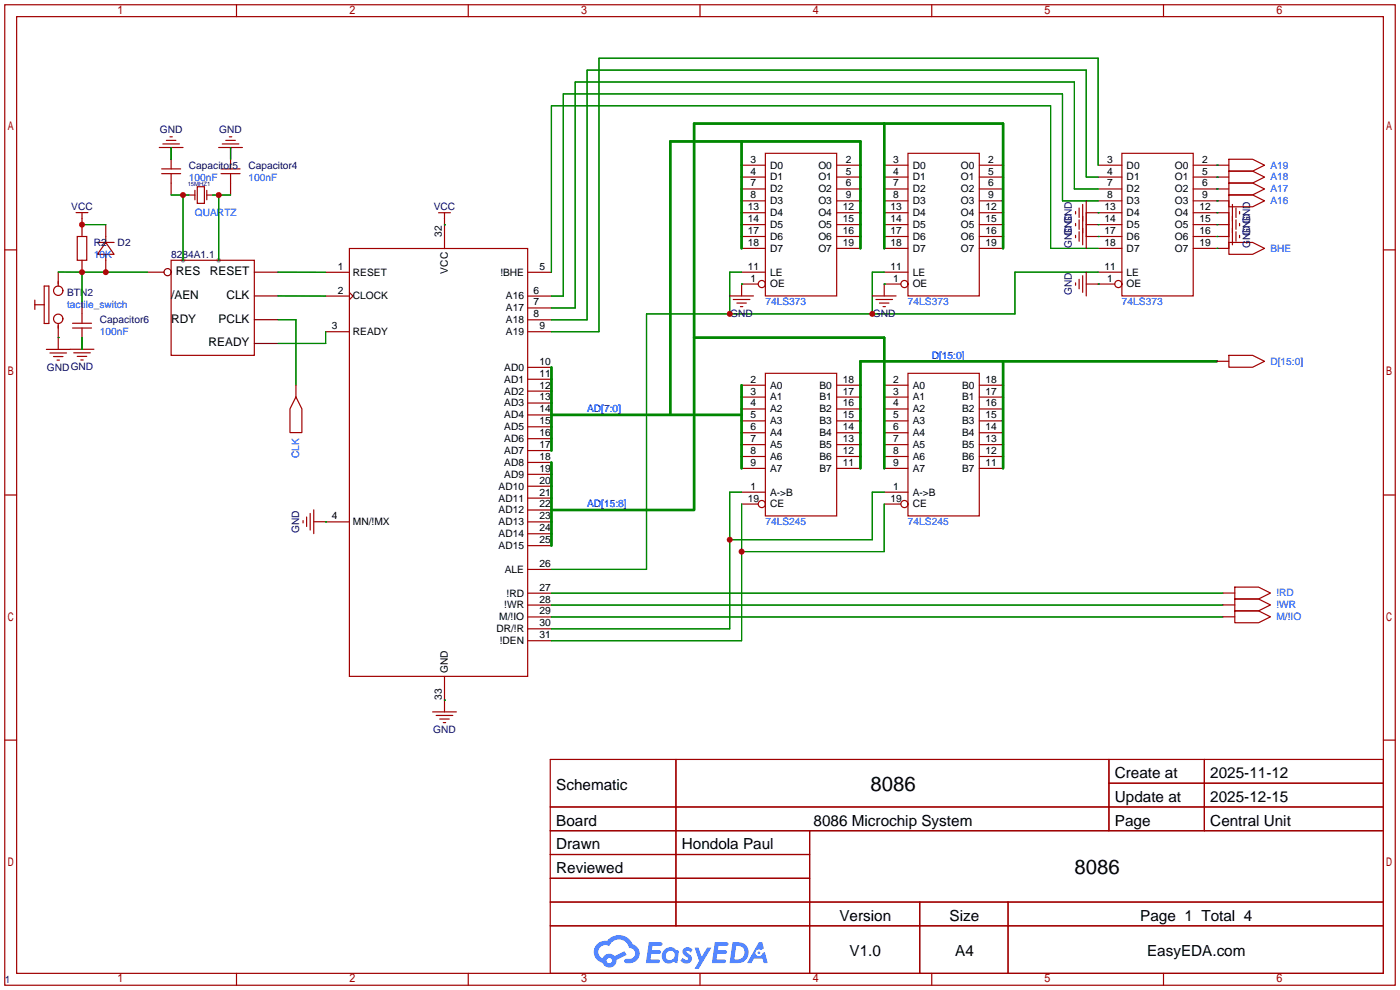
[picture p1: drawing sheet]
<svg xmlns="http://www.w3.org/2000/svg" width="299mm" height="212mm" viewBox="0 0 299 212" stroke-linecap="round" stroke-linejoin="round" font-family="sans-serif">
<g fill="#999">
<circle cx="46.7" cy="55.6" r=".51"/>
<circle cx="39.1" cy="55.6" r=".51"/>
</g>
<g fill="none" stroke="#a10000" stroke-width=".25">
<path d="M1 1h297.2v209.6h-297.2zM3.6 3.6h292.1v204.4h-292.1zM50.5 1v2.6M100.1 1v2.6M149.6 1v2.6M199.1 1v2.6M248.7 1v2.6M1 53.4h2.6M295.7 53.4h2.5M1 105.8h2.6M295.7 105.8h2.5M1 158.2h2.6"/>
<path d="M295.7 158.2h2.5M117.6 162.3h178.1v45.7h-178.1zM117.6 172.5h178.1M117.6 177.5h178.1M144.5 162.3v35.6M173 177.5v30.5M237 162.3v15.2M237 167.4h58.7M257.4 162.3v15.2M117.6 182.6h55.4M117.6 192.8h178.1M117.6 187.7h55.4"/>
<path d="M117.6 197.9h178.1M196.6 192.8v15.2M215.4 192.8v15.2M50.5 208v2.6M100.1 208v2.6M149.6 208v2.6M199.1 208v2.6M248.7 208v2.6"/>
</g>
<g fill="#5487ff">
<path d="M146.2 202.7a1.3 1.3 0 0 1 1.8 .3l-.4 .6a.54 .54 0 0 0-.9-.2l.1 .2a1.28 1.28 0 0 1 .8 2 1.53 1.53 0 0 1-2.2-.3l.5-.6 .8 .5a.31 .31 0 0 0 .4-.3 .31 .31 0 0 0-.3-.4 1.12 1.12 0 0 1-.6-1.8z"/>
<path d="M148.5 202.5h.8l.7 2 1.1-2h1l-2.8 4.6h-.9l1-1.7z"/>
<path d="M138.7 201.4h1.6a1.31 1.31 0 0 1 1.3 .2 .4 .4 0 0 1-.4 .5l-1.8 .1-.1 .9h1.7a.4 .4 0 0 1 .3 .4 .4 .4 0 0 1-.4 .4h-1.7l-.2 1.2h1.4a.46 .46 0 0 1 .5 0 .46 .46 0 0 1 .1 .5l-.3 .2h-2.7z"/>
<path d="M152.8 201.4h1.6a1.32 1.32 0 0 1 1.3 .2 .39 .39 0 0 1-.4 .5l-1.7 .1-.2 .9h1.7a.4 .4 0 0 1 .3 .4 .4 .4 0 0 1-.4 .4h-1.7l-.2 1.2h1.4a.46 .46 0 0 1 .5 0 .46 .46 0 0 1 .1 .5l-.3 .2h-2.7z"/>
<path d="M162.2 201.4h.7l.4 1.3-.7 .4a.75 .75 0 0 0-1.1 .3 .75 .75 0 0 0 .5 1 .75 .75 0 0 0 .9-.7l.6-.2 .6 2.3h-.9l-.2-.9h-1.9l-.5 .9h-.9z"/>
<path d="M156.6 201.4l-.7 4.4h1.5a2.27 2.27 0 0 0 2.6-2.2 2.27 2.27 0 0 0-2.7-2.2zM157.3 202.1a1.5 1.5 0 0 1 1.8 1.6 1.5 1.5 0 0 1-1.9 1.4h-.3z"/>
<path d="M142 203a1.6 1.6 0 0 0-.3 2.3 1.6 1.6 0 0 0 2.3 .2l.8 .3 .3-2.4-.2-.3-.4-.1a1.58 1.58 0 0 0-2.5 0zM142.6 203.5a.98 .98 0 0 1 1.6 .4 .98 .98 0 0 1-1.1 1.3 .94 .94 0 0 1-.8-.7 .94 .94 0 0 1 .3-1z"/>
<path d="M127.6 201.8a2.37 2.37 0 0 0 1.2 4 1.54 1.54 0 0 0 1.7 1 1.54 1.54 0 0 0 1.3-1.6l2.1-1.1-.4-.8-2.1 1a1.57 1.57 0 0 0-2.6 .5 1.5 1.5 0 0 1-.7-2.1 1.5 1.5 0 0 1 2.1-.5 2.23 2.23 0 0 1 2.3-1.4 2.23 2.23 0 0 1 2 1.8 1.16 1.16 0 0 1 1.3 1.1 1.16 1.16 0 0 1-1.1 1.2h-.7a.47 .47 0 0 0-.6 .4 .47 .47 0 0 0 .4 .5 2.17 2.17 0 0 0 2.6-.9 2.17 2.17 0 0 0-.4-2.7l-.8-.4a3.2 3.2 0 0 0-5.4-.7l-1.2 .1zM129.7 205.3a.58 .58 0 0 1 1.1 0 .58 .58 0 0 1-1.1 0z"/>
<circle cx="162.2" cy="203.6" r=".28"/>
</g>
<g fill="none" stroke="#a10000" stroke-width=".25">
<path d="M34 31.5h5.1M34.5 36.1h4.1M34.5 37.1h4.1M34.8 30.8h3.6M35.6 30h2M36.3 29.2h.5M36.6 31.5v4.6M36.6 37.1v4.6M42.2 39.9h1.5v3.6h-1.5zM46.7 31.5h5.1M47.2 36.1h4.1M47.2 37.1h4.1"/>
<path d="M47.5 30.8h3.6M48.3 30h2M49 29.2h.5M49.3 31.5v4.6M49.3 37.1v4.6M158.5 35.3h5.1M158.5 37.8h5.1M163.6 32.8h15.2v30.4h-15.2zM178.8 35.3h5.1M178.8 37.8h5.1M189 35.3h5.1M189 37.8h5.1"/>
<path d="M194.1 32.8h15.2v30.4h-15.2zM209.3 35.3h5.1M209.3 37.8h5.1M234.7 35.3h5.1M234.7 37.8h5.1M239.8 32.8h15.2v30.4h-15.2zM255 35.3h7.6M255 37.8h7.6M262.6 34h5.1l2.6 1.3-2.6 1.3h-5.1zM262.6 36.6h5.1l2.6 1.2-2.6 1.3h-5.1zM262.6 39.1h5.1l2.6 1.3-2.6 1.3h-5.1zM12.4 58.1v3"/>
<path d="M16.3 45.4h2.5M16.5 50.5h2v5.1h-2zM17.5 45.4v5.1M17.5 55.6v2.6M20.8 51.8h3.6M22.6 51.8l1.8 2.6h-3.6zM22.6 48v3.8M22.6 54.4v3.8M36.6 55.6h17.8v20.3h-17.8zM40.4 41.7h1.3M41.7 40.7v2M44.2 41.7h1.3"/>
<path d="M44.2 40.7v2M69.6 58.2h5.1M74.7 53.1h38.1v91.5h-38.1zM93.7 45.5h2.6M95 45.5v7.6M112.8 58.2h5.1M158.5 58.2h5.1M158.5 45.5h5.1M158.5 48h5.1M158.5 50.5h5.1M158.5 53.1h5.1M158.5 40.4h5.1"/>
<path d="M158.5 42.9h5.1M178.8 45.5h5.1M178.8 48h5.1M178.8 50.5h5.1M178.8 53.1h5.1M178.8 40.4h5.1M178.8 42.9h5.1M189 58.2h5.1M189 45.5h5.1M189 48h5.1M189 50.5h5.1M189 53.1h5.1"/>
<path d="M189 40.4h5.1M189 42.9h5.1M209.3 45.5h5.1M209.3 48h5.1M209.3 50.5h5.1M209.3 53.1h5.1M209.3 40.4h5.1M209.3 42.9h5.1M229.9 45.2v.5M229.9 47.8v.5M229.9 50.3v.5M230.6 44.4v2.1"/>
<path d="M230.6 47v2M230.6 49.5v2.1M230.6 59.7v2M231.4 43.7v8.6M231.4 58.9v3.6M232.2 45.5h7.6M232.2 48h7.6M232.2 50.5h7.6M232.2 42.9v10.2M232.2 58.2v5M234.7 58.2h5.1M234.7 53.1h5.1"/>
<path d="M234.7 40.4h5.1M234.7 42.9h5.1M255 45.5h7.6M255 48h7.6M255 50.5h7.6M255 42.9h7.6v10.2h-7.6M255 40.4h7.6M262.6 41.7h5.1l2.6 1.2-2.6 1.3h-5.1zM262.6 51.8h5.1l2.6 1.3-2.6 1.3h-5.1zM263.4 43.7v8.6M264.2 44.4v2.1M264.2 47v2"/>
<path d="M264.2 49.5v2.1M264.9 45.2v.5M264.9 47.8v.5M264.9 50.3v.5M7.4 65.1h2M7.4 64.1v2M9.4 61.1h1v8h-1zM9.9 74.7h5.1M10.7 75.4h3.5M11.4 76.2h2.1M12.2 77h.5M12.4 69.1v5.6"/>
<path d="M15 74.6h5.1M15.5 69.1h4.1M15.5 70.1h4.1M15.7 75.4h3.6M16.5 76.2h2M17.3 76.9h.5M17.5 64.5v4.6M17.5 70.1v4.6M69.6 63.3h5.1M69.6 70.9h5.1M74.7 62.5l.7 .8-.7 .7M112.8 63.3h5.1"/>
<path d="M112.8 70.9h5.1M112.8 65.8h5.1M112.8 68.4h5.1M112.8 78.5h5.1M156 63.2h5M156.7 64h3.6M157.5 64.8h2M158.2 65.5h.5M162.1 60.7h-3.6v2.5M163.6 79.8h15.2v30.5h-15.2zM186.4 63.2h5.1M187.2 64h3.6"/>
<path d="M188 64.8h2M188.7 65.5h.5M192.5 60.7h-3.5v2.5M194.1 79.8h15.2v30.5h-15.2zM229.9 60.5v.5M232.2 60.7h6.1M260.1 77.2h2.5M262.6 75.9h5.1l2.6 1.3-2.6 1.3h-5.1zM63.2 84.8l1.3 2.6v5.1h-2.5v-5.1zM63.2 82.3v2.5M112.8 81.1h5.1M112.8 83.6h5.1"/>
<path d="M112.8 86.1h5.1M112.8 88.7h5.1M112.8 91.2h5.1M112.8 93.8h5.1M112.8 96.3h5.1M112.8 98.8h5.1M158.5 97.6h5.1M158.5 95h5.1M158.5 92.5h5.1M158.5 89.9h5.1M158.5 87.4h5.1M158.5 84.9h5.1"/>
<path d="M158.5 82.3h5.1M178.8 97.6h5.1M178.8 95h5.1M178.8 92.5h5.1M178.8 89.9h5.1M178.8 87.4h5.1M178.8 84.9h5.1M178.8 82.3h5.1M189 97.6h5.1M189 95h5.1M189 92.5h5.1M189 89.9h5.1"/>
<path d="M189 87.4h5.1M189 84.9h5.1M189 82.3h5.1M209.3 97.6h5.1M209.3 95h5.1M209.3 92.5h5.1M209.3 89.9h5.1M209.3 87.4h5.1M209.3 84.9h5.1M209.3 82.3h5.1M64.8 111.3v.5M65.5 110.5v2"/>
<path d="M66.3 109.7v3.6M67.1 111.5h7.6M67.1 109v5M112.8 111.5h5.1M112.8 101.4h5.1M112.8 103.9h5.1M112.8 106.5h5.1M112.8 109h5.1M112.8 114.1h5.1M112.8 116.6h5.1M158.5 105.2h5.1M158.5 100.1h5.1"/>
<path d="M158.5 107.7h3.6M178.8 100.1h5.1M189 105.2h5.1M189 100.1h5.1M189 107.7h3.5M209.3 100.1h5.1M112.8 121.7h5.1M112.8 126.8h5.1M112.8 129.3h5.1M112.8 131.9h5.1M112.8 134.4h5.1M112.8 136.9h5.1"/>
<path d="M261.4 129.3h2.5M261.4 126.7h2.5M261.4 131.8h2.5M263.9 125.5h5.1l2.5 1.2-2.5 1.3h-5.1zM263.9 128h5.1l2.5 1.3-2.5 1.3h-5.1zM263.9 130.6h5.1l2.5 1.2-2.5 1.3h-5.1zM92.5 152.1h5M93.2 152.9h3.6M94 153.7h2M94.7 154.4h.5M95 144.6v7.5"/>
<circle cx="12.4" cy="68.1" r="1"/>
<circle cx="12.4" cy="62.1" r="1"/>
<circle cx="162.8" cy="60.7" r=".76"/>
<circle cx="193.3" cy="60.7" r=".76"/>
<circle cx="239" cy="60.7" r=".76"/>
<circle cx="162.8" cy="107.7" r=".76"/>
<circle cx="193.3" cy="107.7" r=".76"/>
</g>
<g fill="none" stroke="#850000" stroke-width=".25">
<path d="M31.5 58.2h3.6M54.4 58.2h5M54.4 68.3h5M54.4 73.4h5M54.4 63.2h5"/>
<circle cx="35.8" cy="58.2" r=".76"/>
</g>
<g fill="none" stroke="#008700" stroke-width=".25">
<path d="M36.6 31.5v2.6M49.3 31.5v2.6M234.7 37.8h-2.5v-22.8h-106.7v53.4h-7.6M234.7 35.3v-22.9h-106.7v58.5h-10.1M260.1 35.3h.1M260.1 37.8h.1M12.4 58.1l5.1 .1M17.5 48h5.1M17.5 58.2v6.3M17.5 58.2h14M36.6 41.7h3.8M39.1 41.7v13.9"/>
<path d="M45.5 41.7h3.8M46.7 41.7v13.9M59.4 58.2h10.2M95 48h.1M158.5 58.2h-2.5v8.9M189 58.2h-2.6v8.9M234.7 45.5h.1M234.7 48h.1M234.7 50.5h.1M234.7 58.2h-17.8v8.9h-78.7v54.6h-20.3M234.7 42.9h-7.6v-22.8h-106.7v43.2h-2.5M234.7 53.1h-10.2v-30.5h-106.6v35.6"/>
<path d="M234.7 40.4h-5.1v-22.9h-106.7v48.3h-5M260.1 45.5h.1M260.1 48h.1M260.1 40.4h.1M260.1 42.9h.1M260.1 50.5h.1M260.1 53.1h.1M12.4 72.1h.1M17.5 72.1v2.6M59.4 63.2l10.2 .1M59.4 68.3h3.8v14M69.6 70.9v2.5h-10.2"/>
<path d="M158.5 60.7h.1M189 60.7h.1M234.7 60.7h.1M69.6 111.5h.1M158.5 107.7v29.2h-40.6M158.5 105.2h-2.5v29.2h-38.1M189 107.7v10.2h-30.5M189 105.2h-2.6v10.1h-30.4M117.9 129.3h143.5M117.9 131.9h143.5M117.9 126.8h143.5M95 149.6h.1"/>
</g>
<path d="M158.5 30.2v22.9M189 26.4v26.7M183.9 53.1v-22.9h-40.6v58.5M214.4 53.1v-26.7h-66.1v82.6h-30.4M117.9 78.5v17.8M148.3 72.2h40.7v27.9M214.4 77.2v22.9M260.1 77.2h-76.2v22.9M117.9 98.8v17.8M117.9 88.7h40.6M158.5 82.3v17.8" fill="none" stroke="#008700" stroke-width=".51"/>
<g fill="#c00">
<circle cx="17.5" cy="48" r=".63"/>
<circle cx="46.7" cy="41.7" r=".63"/>
<circle cx="39.1" cy="41.7" r=".63"/>
<circle cx="22.6" cy="58.2" r=".63"/>
<circle cx="17.5" cy="58.2" r=".63"/>
<circle cx="158.5" cy="117.9" r=".63"/>
<circle cx="156" cy="115.3" r=".63"/>
<circle cx="156" cy="67.1" r=".63"/>
<circle cx="186.4" cy="67.1" r=".63"/>
</g>
<g font-size="4.4">
<text x="186" y="169.1">8086</text>
<text x="229.6" y="186.9">8086</text>
</g>
<g font-size="3.3">
<text x="238.3" y="166.3">Create at</text>
<text x="258.7" y="166.3">2025-11-12</text>
<text x="118.9" y="168.8">Schematic</text>
<text x="238.3" y="171.4">Update at</text>
<text x="258.7" y="171.4">2025-12-15</text>
<text x="118.9" y="176.5">Board</text>
<text x="173.9" y="176.5">8086 Microchip System</text>
<text x="238.3" y="176.5">Page</text>
<text x="258.7" y="176.5">Central Unit</text>
<text x="118.9" y="181.5">Drawn</text>
<text x="145.7" y="181.5">Hondola Paul</text>
<text x="118.9" y="186.6">Reviewed</text>
<text x="179.4" y="196.8">Version</text>
<text x="203" y="196.8">Size</text>
<text x="243.7" y="196.8">Page 1 Total 4</text>
<text x="181.6" y="204.4">V1.0</text>
<text x="204.1" y="204.4">A4</text>
<text x="245.2" y="204.4">EasyEDA.com</text>
</g>
<g font-size="2.5">
<text x="37.6" y="58.8">RES</text>
<text x="44.9" y="58.8">RESET</text>
<text x="36.6" y="63.9">/AEN</text>
<text x="48.4" y="63.9">CLK</text>
<text x="36.6" y="69">RDY</text>
<text x="46.7" y="69">PCLK</text>
<text x="44.6" y="74">READY</text>
</g>
<g font-size="2.2" fill="#000080">
<text x="34.2" y="28.4">GND</text>
<text x="46.9" y="28.4">GND</text>
<text x="40.4" y="36.1">Capacitor5</text>
<text x="53.1" y="36.1">Capacitor4</text>
<text x="15.2" y="44.9">VCC</text>
<text x="92.7" y="44.9">VCC</text>
<text x="20.1" y="52.5">R2</text>
<text x="25.1" y="52.5">D2</text>
<text x="229.1" y="53" transform="rotate(-90 229.1 53)">GNDGND</text>
<text x="229.1" y="50.4" transform="rotate(-90 229.1 50.4)">GND</text>
<text x="267.2" y="53" transform="rotate(-90 267.2 53)">GNDGND</text>
<text x="267.2" y="50.4" transform="rotate(-90 267.2 50.4)">GND</text>
<text x="36.6" y="55.1">8284A1.1</text>
<text x="14.3" y="63.3">BTN2</text>
<text x="229.1" y="63.1" transform="rotate(-90 229.1 63.1)">GND</text>
<text x="21.3" y="69.1">Capacitor6</text>
<text x="156.1" y="67.8">GND</text>
<text x="186.6" y="67.8">GND</text>
<text x="10" y="79.2">GNDGND</text>
<text x="64" y="113.9" transform="rotate(-90 64 113.9)">GND</text>
<text x="92.6" y="156.7">GND</text>
<text x="1" y="210">1</text>
</g>
<g font-size="2.2">
<text x="160.4" y="34.8">3</text>
<text x="180.7" y="34.8">2</text>
<text x="190.9" y="34.8">3</text>
<text x="211.2" y="34.8">2</text>
<text x="236.6" y="34.8">3</text>
<text x="256.9" y="34.8">2</text>
<text x="160.4" y="37.3">4</text>
<text x="160.4" y="39.8">7</text>
<text x="164.6" y="36">D0</text>
<text x="164.6" y="38.6">D1</text>
<text x="164.6" y="41.1">D2</text>
<text x="174.9" y="36">O0</text>
<text x="174.9" y="38.6">O1</text>
<text x="174.9" y="41.1">O2</text>
<text x="180.7" y="37.3">5</text>
<text x="180.7" y="39.8">6</text>
<text x="190.9" y="37.3">4</text>
<text x="190.9" y="39.8">7</text>
<text x="195.1" y="36">D0</text>
<text x="195.1" y="38.6">D1</text>
<text x="195.1" y="41.1">D2</text>
<text x="205.4" y="36">O0</text>
<text x="205.4" y="38.6">O1</text>
<text x="205.4" y="41.1">O2</text>
<text x="211.2" y="37.3">5</text>
<text x="211.2" y="39.8">6</text>
<text x="236.6" y="37.3">4</text>
<text x="236.6" y="39.8">7</text>
<text x="240.8" y="36">D0</text>
<text x="240.8" y="38.6">D1</text>
<text x="240.8" y="41.1">D2</text>
<text x="251.1" y="36">O0</text>
<text x="251.1" y="38.6">O1</text>
<text x="251.1" y="41.1">O2</text>
<text x="256.9" y="37.3">5</text>
<text x="256.9" y="39.8">6</text>
<text x="159.8" y="44.9">13</text>
<text x="159.8" y="47.5">14</text>
<text x="160.4" y="42.4">8</text>
<text x="164.6" y="46.2">D4</text>
<text x="164.6" y="43.7">D3</text>
<text x="174.9" y="46.2">O4</text>
<text x="174.9" y="43.7">O3</text>
<text x="180.1" y="44.9">12</text>
<text x="180.1" y="47.5">15</text>
<text x="180.7" y="42.4">9</text>
<text x="190.3" y="44.9">13</text>
<text x="190.3" y="47.5">14</text>
<text x="190.9" y="42.4">8</text>
<text x="195.1" y="46.2">D4</text>
<text x="195.1" y="43.7">D3</text>
<text x="205.4" y="46.2">O4</text>
<text x="205.4" y="43.7">O3</text>
<text x="210.6" y="44.9">12</text>
<text x="210.6" y="47.5">15</text>
<text x="211.2" y="42.4">9</text>
<text x="236" y="44.9">13</text>
<text x="236" y="47.5">14</text>
<text x="236.6" y="42.4">8</text>
<text x="240.8" y="46.2">D4</text>
<text x="240.8" y="43.7">D3</text>
<text x="251.1" y="46.2">O4</text>
<text x="251.1" y="43.7">O3</text>
<text x="256.3" y="44.9">12</text>
<text x="256.3" y="47.5">15</text>
<text x="256.9" y="42.4">9</text>
<text x="94.5" y="50.6" transform="rotate(-90 94.5 50.6)">32</text>
<text x="159.8" y="50">17</text>
<text x="159.8" y="52.5">18</text>
<text x="164.6" y="48.7">D5</text>
<text x="164.6" y="51.3">D6</text>
<text x="164.6" y="53.8">D7</text>
<text x="174.9" y="48.7">O5</text>
<text x="174.9" y="51.3">O6</text>
<text x="174.9" y="53.8">O7</text>
<text x="180.1" y="50">16</text>
<text x="180.1" y="52.5">19</text>
<text x="190.3" y="50">17</text>
<text x="190.3" y="52.5">18</text>
<text x="195.1" y="48.7">D5</text>
<text x="195.1" y="51.3">D6</text>
<text x="195.1" y="53.8">D7</text>
<text x="205.4" y="48.7">O5</text>
<text x="205.4" y="51.3">O6</text>
<text x="205.4" y="53.8">O7</text>
<text x="210.6" y="50">16</text>
<text x="210.6" y="52.5">19</text>
<text x="236" y="50">17</text>
<text x="236" y="52.5">18</text>
<text x="240.8" y="48.7">D5</text>
<text x="240.8" y="51.3">D6</text>
<text x="240.8" y="53.8">D7</text>
<text x="251.1" y="48.7">O5</text>
<text x="251.1" y="51.3">O6</text>
<text x="251.1" y="53.8">O7</text>
<text x="256.3" y="50">16</text>
<text x="256.3" y="52.5">19</text>
<text x="72.2" y="57.7">1</text>
<text x="75.4" y="58.9">RESET</text>
<text x="95.7" y="58.5" transform="rotate(-90 95.7 58.5)">VCC</text>
<text x="106.9" y="58.9">!BHE</text>
<text x="115.3" y="57.7">5</text>
<text x="159.8" y="57.6">11</text>
<text x="164.6" y="58.9">LE</text>
<text x="190.3" y="57.6">11</text>
<text x="195.1" y="58.9">LE</text>
<text x="236" y="57.6">11</text>
<text x="240.8" y="58.9">LE</text>
<text x="72.2" y="62.7">2</text>
<text x="75.4" y="64">CLOCK</text>
<text x="108.1" y="64">A16</text>
<text x="114" y="62.7">6</text>
<text x="114" y="65.3">7</text>
<text x="160.4" y="60.2">1</text>
<text x="164.6" y="61.4">OE</text>
<text x="190.9" y="60.2">1</text>
<text x="195.1" y="61.4">OE</text>
<text x="236.6" y="60.2">1</text>
<text x="240.8" y="61.4">OE</text>
<text x="70.9" y="70.4">3</text>
<text x="75.4" y="71.6">READY</text>
<text x="108.1" y="66.5">A17</text>
<text x="108.1" y="69.1">A18</text>
<text x="108.1" y="71.6">A19</text>
<text x="114" y="67.8">8</text>
<text x="115.3" y="70.4">9</text>
<text x="115.3" y="78">10</text>
<text x="107.8" y="79.2">AD0</text>
<text x="107.8" y="81.8">AD1</text>
<text x="115.3" y="80.5">11</text>
<text x="115.3" y="83.1">12</text>
<text x="160.4" y="81.8">2</text>
<text x="164.6" y="83.1">A0</text>
<text x="175.1" y="83.1">B0</text>
<text x="180.1" y="81.8">18</text>
<text x="190.9" y="81.8">2</text>
<text x="195.1" y="83.1">A0</text>
<text x="205.6" y="83.1">B0</text>
<text x="210.6" y="81.8">18</text>
<text x="107.8" y="84.3">AD2</text>
<text x="107.8" y="86.9">AD3</text>
<text x="107.8" y="89.4">AD4</text>
<text x="115.3" y="85.6">13</text>
<text x="115.3" y="88.1">14</text>
<text x="160.4" y="84.3">3</text>
<text x="160.4" y="86.9">4</text>
<text x="160.4" y="89.4">5</text>
<text x="164.6" y="85.6">A1</text>
<text x="164.6" y="88.1">A2</text>
<text x="175.1" y="88.1">B2</text>
<text x="175.1" y="85.6">B1</text>
<text x="180.1" y="89.4">15</text>
<text x="180.1" y="86.9">16</text>
<text x="180.1" y="84.3">17</text>
<text x="190.9" y="84.3">3</text>
<text x="190.9" y="86.9">4</text>
<text x="190.9" y="89.4">5</text>
<text x="195.1" y="85.6">A1</text>
<text x="195.1" y="88.1">A2</text>
<text x="205.6" y="88.1">B2</text>
<text x="205.6" y="85.6">B1</text>
<text x="210.6" y="89.4">15</text>
<text x="210.6" y="86.9">16</text>
<text x="210.6" y="84.3">17</text>
<text x="107.8" y="91.9">AD5</text>
<text x="107.8" y="94.5">AD6</text>
<text x="115.3" y="90.7">15</text>
<text x="115.3" y="93.2">16</text>
<text x="115.3" y="95.8">17</text>
<text x="160.4" y="91.9">6</text>
<text x="160.4" y="94.5">7</text>
<text x="164.6" y="90.7">A3</text>
<text x="164.6" y="93.2">A4</text>
<text x="164.6" y="95.8">A5</text>
<text x="175.1" y="95.8">B5</text>
<text x="175.1" y="93.2">B4</text>
<text x="175.1" y="90.7">B3</text>
<text x="180.1" y="94.5">13</text>
<text x="180.1" y="91.9">14</text>
<text x="190.9" y="91.9">6</text>
<text x="190.9" y="94.5">7</text>
<text x="195.1" y="90.7">A3</text>
<text x="195.1" y="93.2">A4</text>
<text x="195.1" y="95.8">A5</text>
<text x="205.6" y="95.8">B5</text>
<text x="205.6" y="93.2">B4</text>
<text x="205.6" y="90.7">B3</text>
<text x="210.6" y="94.5">13</text>
<text x="210.6" y="91.9">14</text>
<text x="107.8" y="97">AD7</text>
<text x="107.8" y="99.6">AD8</text>
<text x="115.3" y="98.3">18</text>
<text x="115.3" y="100.8">19</text>
<text x="160.4" y="97">8</text>
<text x="160.4" y="99.6">9</text>
<text x="164.6" y="98.3">A6</text>
<text x="164.6" y="100.8">A7</text>
<text x="175.1" y="100.8">B7</text>
<text x="175.1" y="98.3">B6</text>
<text x="180.1" y="99.6">11</text>
<text x="180.1" y="97">12</text>
<text x="190.9" y="97">8</text>
<text x="190.9" y="99.6">9</text>
<text x="195.1" y="98.3">A6</text>
<text x="195.1" y="100.8">A7</text>
<text x="205.6" y="100.8">B7</text>
<text x="205.6" y="98.3">B6</text>
<text x="210.6" y="99.6">11</text>
<text x="210.6" y="97">12</text>
<text x="106.6" y="104.6">AD10</text>
<text x="106.6" y="107.2">AD11</text>
<text x="107.8" y="102.1">AD9</text>
<text x="115.3" y="103.4">20</text>
<text x="115.3" y="105.9">21</text>
<text x="159.8" y="107.2">19</text>
<text x="160.4" y="104.6">1</text>
<text x="164.6" y="105.9">A-&gt;B</text>
<text x="190.3" y="107.2">19</text>
<text x="190.9" y="104.6">1</text>
<text x="195.1" y="105.9">A-&gt;B</text>
<text x="70.9" y="111">4</text>
<text x="75.4" y="112.3">MN/!MX</text>
<text x="106.6" y="109.7">AD12</text>
<text x="106.6" y="112.3">AD13</text>
<text x="115.3" y="108.5">22</text>
<text x="115.3" y="111">23</text>
<text x="115.3" y="113.5">24</text>
<text x="164.6" y="108.5">CE</text>
<text x="195.1" y="108.5">CE</text>
<text x="106.6" y="114.8">AD14</text>
<text x="106.6" y="117.3">AD15</text>
<text x="115.3" y="116.1">25</text>
<text x="107.9" y="122.4">ALE</text>
<text x="115.3" y="121.2">26</text>
<text x="107.8" y="130">!WR</text>
<text x="108.3" y="127.5">!RD</text>
<text x="115.3" y="126.2">27</text>
<text x="115.3" y="128.8">28</text>
<text x="115.3" y="131.3">29</text>
<text x="106.1" y="135.1">DR/!R</text>
<text x="106.7" y="132.6">M/!IO</text>
<text x="106.8" y="137.7">!DEN</text>
<text x="115.3" y="133.9">30</text>
<text x="115.3" y="136.4">31</text>
<text x="95.7" y="143.8" transform="rotate(-90 95.7 143.8)">GND</text>
<text x="94.5" y="149.5" transform="rotate(-90 94.5 149.5)">33</text>
</g>
<g font-size="2.2" fill="#00f">
<text x="40.4" y="38.6">100nF</text>
<text x="53.1" y="38.6">100nF</text>
<text x="271.5" y="36">A19</text>
<text x="271.5" y="38.6">A18</text>
<text x="271.5" y="41.1">A17</text>
<text x="41.7" y="46.2">QUARTZ</text>
<text x="271.5" y="43.7">A16</text>
<text x="271.5" y="53.8">BHE</text>
<text x="20.1" y="55.1">10K</text>
<text x="14.3" y="65.9">tactile_switch</text>
<text x="163.6" y="65.2">74LS373</text>
<text x="194.1" y="65.2">74LS373</text>
<text x="239.8" y="65.2">74LS373</text>
<text x="21.3" y="71.6">100nF</text>
<text x="199.1" y="76.7">D[15:0]</text>
<text x="271.5" y="77.9">D[15:0]</text>
<text x="125.5" y="88.1">AD[7:0]</text>
<text x="64" y="98" transform="rotate(-90 64 98)">CLK</text>
<text x="125.5" y="108.5">AD[15:8]</text>
<text x="163.6" y="112.3">74LS245</text>
<text x="194.1" y="112.3">74LS245</text>
<text x="272.8" y="127.5">!RD</text>
<text x="272.8" y="130">!WR</text>
<text x="272.8" y="132.6">M/!IO</text>
</g>
<text font-size="1.3" fill="#000080" x="40.1" y="39.8">15MHZ1</text>
</svg>
